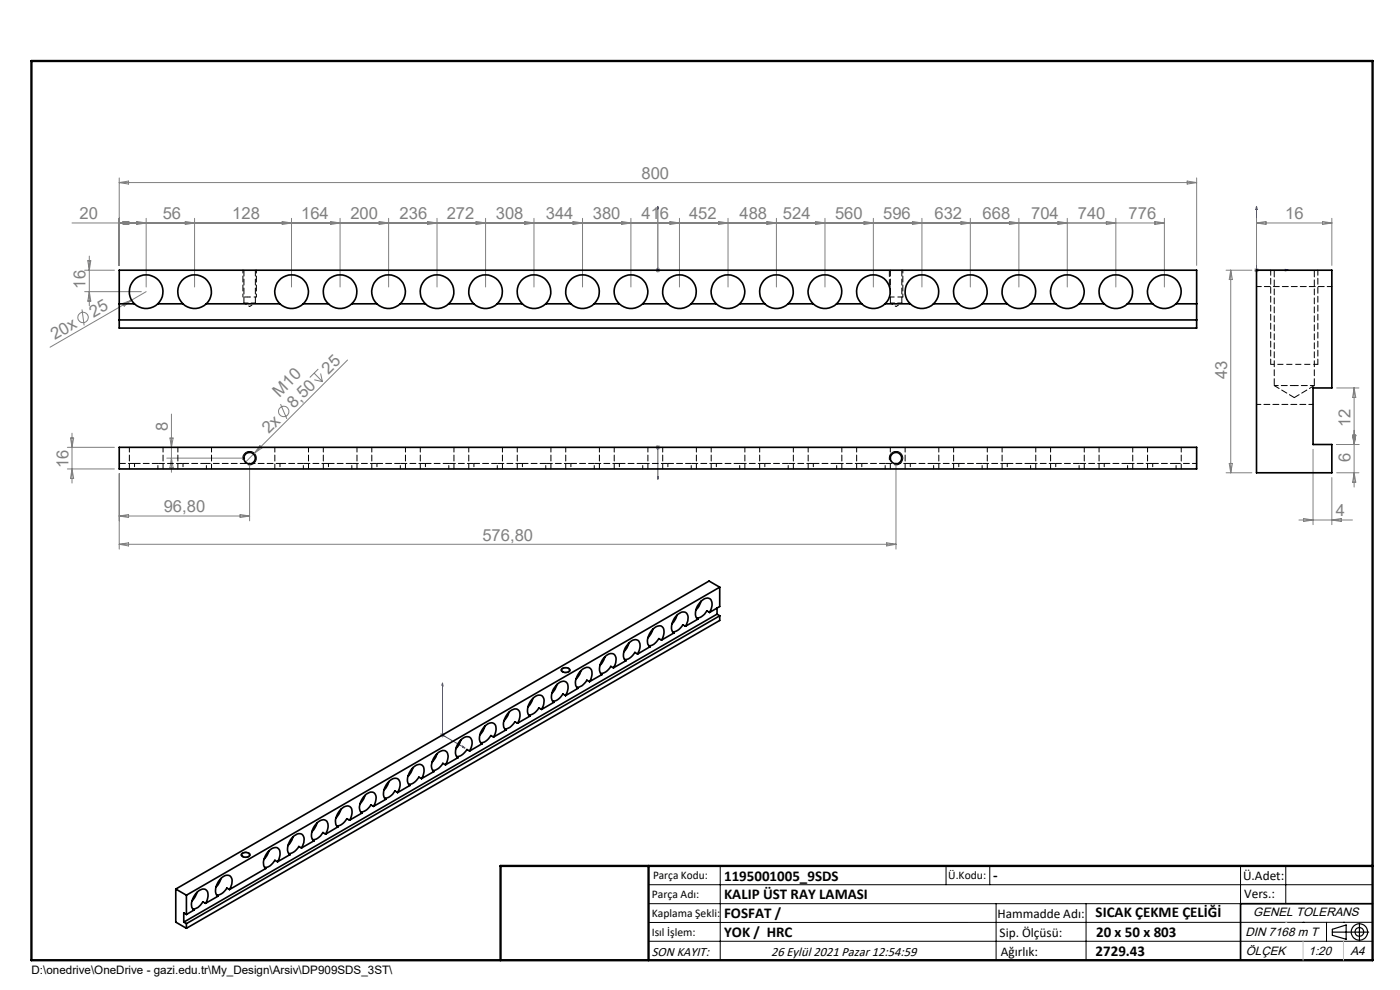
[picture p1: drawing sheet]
<svg xmlns="http://www.w3.org/2000/svg" width="297mm" height="210mm" viewBox="0 0 297 210" stroke-linecap="round" stroke-linejoin="round" font-family="sans-serif">
<g fill="none" stroke="#808080" stroke-width=".21">
<path d="M25.3 37.7v18.6M25.3 38.7l2-.3v.6zM25.3 38.7h228.6M251.8 38.4l2.1 .3-2.1 .3zM253.9 37.7v18.6M18 57.3h6.3M18.6 55.3h.7l-.4 2zM18.9 54.3v10.6M25.3 47.3l2-.3v.6zM29 47l2 .3-2 .3zM31 46.3v14.6M39.3 47l2 .3-2 .3z"/>
<path d="M41.3 46.3v14.6M59.9 47l1.9 .3-1.9 .3zM61.8 46.3v14.6M70.1 47l2 .3-2 .3zM72.1 46.3v14.6M80.4 47l2 .3-2 .3zM82.4 46.3v14.6M90.7 47l2 .3-2 .3zM92.7 46.3v14.6M101 47l2 .3-2 .3zM103 46.3v14.6M111.3 47l2 .3-2 .3z"/>
<path d="M113.3 46.3v14.6M121.6 47l2 .3-2 .3zM123.6 46.3v14.6M131.9 47l1.9 .3-1.9 .3zM133.8 46.3v14.6M139.1 57.3h1M139.2 57l.7 .7M139.6 56.8v1M139.9 57l-.7 .7M142.1 47l2 .3-2 .3zM144.1 46.3v14.6M152.4 47l2 .3-2 .3z"/>
<path d="M154.4 46.3v14.6M162.7 47l2 .3-2 .3zM164.7 46.3v14.6M173 47l2 .3-2 .3zM175 46.3v14.6M183.3 47l2 .3-2 .3zM185.3 46.3v14.6M193.6 47l2 .3-2 .3zM195.6 46.3v14.6M203.9 47l1.9 .3-1.9 .3zM205.8 46.3v14.6M214.1 47l2 .3-2 .3z"/>
<path d="M216.1 46.3v14.6M224.4 47l2 .3-2 .3zM226.4 46.3v14.6M234.7 47l2 .3-2 .3zM236.7 46.3v14.6M245 47l2 .3-2 .3zM247 47.3h-231.7M247 46.3v14.6M260.1 57.3h5.5M261.1 57.3v43M261.1 57.3l.3 2h-.6zM266.1 57.3h1"/>
<path d="M266.2 57l.7 .7M266.6 46.3v10M266.6 47.3h15.9M266.6 47.3l2-.3v.6zM266.6 56.8v1M266.9 57l-.7 .7M280.6 47l1.9 .3-1.9 .3zM282.5 46.3v10M17.4 65.6l.5 3.4M18 61.9h12M18.9 61.9l.4 2h-.7zM26 64.4l1.9-.7-1.5 1.2z"/>
<path d="M31 61.9l-20.4 11.8M66.6 79.2l1.8 1.8M67.5 78.3l-1.8 1.8M68 79.2l.4 1.8M73.7 76.4l-19.8 19.8M14.3 94.9h10M14.3 99.5h10M15 92.9h.6l-.3 2zM15.3 91.9v10.6M15.3 99.5l.3 2h-.6zM35.4 97.2h16.5M36.1 92.9h.6l-.3 2z"/>
<path d="M36.4 87.8v12.4M36.4 97.2l.3 2h-.6zM53 98.2v12.3M53.9 96.2l-2 2M55.1 94.5l.5 .5-1.7 1.2zM59.5 85.7l1.4 3.2M66.7 80.6l1.7 .4M139.1 94.9h1M139.2 94.5l.7 .7M139.6 94.4v1M139.9 94.5l-.7 .7M190.1 98.2v18.3"/>
<path d="M260.8 98.3h.6l-.3 2zM278.6 95.3v16M283.6 94.3h4.7M283.6 82.3h4.7M286.9 92.3h.7l-.3 2zM287.3 82.3v21M287.3 82.3l.3 2h-.7zM25.3 100.5v16M25.3 109.5l2-.4v.7zM25.3 115.5l2-.4v.7zM25.3 109.5h27.7M25.3 115.5h164.8"/>
<path d="M50.9 109.1l2.1 .4-2.1 .3zM188.1 115.1l2 .4-2 .3zM260.1 100.3h5.5M275.6 110.3h11.3M276.5 110l2.1 .3-2.1 .3zM282.5 101.3v10M282.5 110.3l2.1-.3v.6zM283.6 100.3h4.7M287.3 100.3l.3 2h-.7zM93.3 155.9h1.1M93.5 155.6l.7 .7M93.9 155.4v1"/>
<path d="M94.2 155.6l-.7 .7"/>
<circle cx="17.6" cy="67.3" r="1.11"/>
<circle cx="60.2" cy="87.3" r="1.1"/>
</g>
<g fill="none" stroke="#000" stroke-width=".21">
<path d="M188.7 60.7h.1M51.6 97.6a1.43 1.43 0 0 1 1.2-1.8 1.43 1.43 0 0 1 1.6 1.5 1.43 1.43 0 0 1-1.8 1.3M188.7 97.6a1.44 1.44 0 0 1 1.2-1.9 1.44 1.44 0 0 1 1.6 1.6 1.44 1.44 0 0 1-1.8 1.3M119.1 141.9a1.13 1.13 0 0 1 1.9 .4 1.17 1.17 0 0 1-2-.2zM51.3 181a1.22 1.22 0 0 1 1.8 .3 1.1 1.1 0 0 1-1 .6 1.1 1.1 0 0 1-1-.6zM137.6 187.7h153.6M137.6 191.7h153.6M137.6 199.7h153.6M152.8 183.7v20M200.7 183.7v4M210 183.7v4M211.3 191.7v12"/>
<path d="M230.4 191.7v12M263.2 183.7v20M272.8 183.7v8M276.4 195.6h.1M281.4 195.6v4.1M285 195.6h.1M291.2 195.6l-153.6 .1"/>
</g>
<path d="M191.5 63h-2.8" fill="none" stroke="#000" stroke-width=".21" stroke-dasharray="1.3 .6" stroke-dashoffset=".2" stroke-linecap="butt"/>
<path d="M52.6 63h-1.1M279.4 77.3h-9.8" fill="none" stroke="#000" stroke-width=".21" stroke-dasharray="1.3 .6" stroke-dashoffset=".5" stroke-linecap="butt"/>
<path d="M54.4 63h-1.4" fill="none" stroke="#000" stroke-width=".21" stroke-dasharray="1.3 .6" stroke-dashoffset=".7" stroke-linecap="butt"/>
<g fill="none" stroke="#000" stroke-width=".25">
<path d="M282.6 197.7h7.8M282.6 197.1l3-.9v3l-3-.8zM288.4 195.8v3.8M106.2 203.7h185"/>
<circle cx="288.4" cy="197.7" r="1.74"/>
<circle cx="288.4" cy="197.7" r=".93"/>
</g>
<g fill="none" stroke="#00f" stroke-width=".21">
<path d="M139.6 57.1v.4zM139.6 43.8v.6v-.6M139.6 57.3h.1M139.6 43.8v13.5M266.6 43.8l.1 .6h-.3zM266.6 43.8v13.5h6.7M272.7 57.1l.6 .2-.6 .2zM139.6 94.7v.4zM139.6 94.9h.1M139.6 94.9v6.8M139.6 101.7v-.7v.7M93.9 144.9l.1 .6-.3-.2z"/>
<path d="M93.9 144.9v11l4.7 2.8M98.2 158.3l.4 .4-.4-.1z"/>
</g>
<path d="M51.5 57.3v5.7M54.4 63v-5.7M191.5 63v-5.7" fill="none" stroke="#000" stroke-width=".21" stroke-dasharray="1.3 .6" stroke-dashoffset=".6"/>
<path d="M188.7 57.3v3.4" fill="none" stroke="#000" stroke-width=".21" stroke-dasharray="1.3 .6" stroke-dashoffset="-.1"/>
<path d="M53 63h-.4M191.5 63h.1M279.6 77.3h-.2" fill="none" stroke="#000" stroke-width=".21" stroke-dasharray="1.3 .6"/>
<path d="M269.6 57.3v20M279.6 77.3v-20" fill="none" stroke="#000" stroke-width=".21" stroke-dasharray="1.3 .6" stroke-dashoffset=".2"/>
<path d="M291.2 191.7h-28v12" fill="none" stroke="#000" stroke-width=".35"/>
<path d="M6.7 12.9h284.5v190.8h-284.5zM137.6 183.7v20M291.2 183.7h-185v20" fill="none" stroke="#000" stroke-width=".5"/>
<path d="M276.4 199.7v4M285 199.7v4" fill="none" stroke="#c0c0c0" stroke-width=".21"/>
<path d="M272.8 195.6h.1" fill="none" stroke="#c0c0c0" stroke-width=".25"/>
<g fill="#00f">
<path d="M139.6 57.1v.4zM139.6 43.8v.6z"/>
<path d="M139.6 101v.7zM139.6 94.7v.4zM272.7 57.1l.6 .2-.6 .2zM266.6 43.8l.1 .6h-.3z"/>
<path d="M98.2 158.3l.4 .4-.4-.1zM93.9 144.9l.1 .6-.3-.2z"/>
</g>
<g fill="none" stroke="#000" stroke-width=".35">
<path d="M25.3 57.3h228.6v12.3h-228.6zM266.6 57.3h15.9v25h-3.9v12h3.9v6h-15.9zM25.3 67.9h228.6M25.3 64.4h3.2M28.5 64.4a3.6 3.6 0 0 1 0-5 3.6 3.6 0 0 1 5 0 3.6 3.6 0 0 1 0 5M28.5 64.4a3.6 3.6 0 0 0 5 0M33.5 64.4h5.3M38.8 64.4a3.6 3.6 0 0 1 0-5 3.6 3.6 0 0 1 5 0 3.6 3.6 0 0 1 0 5M38.8 64.4a3.6 3.6 0 0 0 5 0M43.8 64.4h15.6M59.4 64.4a3.6 3.6 0 0 1-.1-5 3.6 3.6 0 0 1 5.1 0 3.6 3.6 0 0 1-.1 5M59.4 64.4a3.6 3.6 0 0 0 4.9 0"/>
<path d="M64.3 64.4h5.4M69.7 64.4a3.6 3.6 0 0 1-.1-5 3.6 3.6 0 0 1 5.1 0 3.6 3.6 0 0 1-.1 5M69.7 64.4a3.5 3.5 0 0 0 4.9 0M74.6 64.4h5.3M79.9 64.4a3.6 3.6 0 0 1 0-5 3.6 3.6 0 0 1 5.1 0 3.6 3.6 0 0 1-.1 5M79.9 64.4a3.6 3.6 0 0 0 5 0M84.9 64.4h5.3M90.2 64.4a3.6 3.6 0 0 1 0-5 3.6 3.6 0 0 1 5 0 3.6 3.6 0 0 1 0 5M90.2 64.4a3.6 3.6 0 0 0 5 0M95.2 64.4h5.3M100.5 64.4a3.6 3.6 0 0 1 0-5 3.6 3.6 0 0 1 5 0 3.6 3.6 0 0 1 0 5M100.5 64.4a3.6 3.6 0 0 0 5 0"/>
<path d="M105.5 64.4h5.3M110.8 64.4a3.6 3.6 0 0 1 0-5 3.6 3.6 0 0 1 5 0 3.6 3.6 0 0 1 0 5M110.8 64.4a3.6 3.6 0 0 0 5 0M115.8 64.4h5.3M121.1 64.4a3.6 3.6 0 0 1-.1-5 3.6 3.6 0 0 1 5.1 0 3.6 3.6 0 0 1-.1 5M121.1 64.4a3.5 3.5 0 0 0 4.9 0M126 64.4h5.4M131.4 64.4a3.6 3.6 0 0 1-.1-5 3.6 3.6 0 0 1 5.1 0 3.6 3.6 0 0 1-.1 5M131.4 64.4a3.6 3.6 0 0 0 4.9 0M136.3 64.4h5.4M141.7 64.4a3.6 3.6 0 0 1-.1-5 3.6 3.6 0 0 1 5.1 0 3.6 3.6 0 0 1-.1 5M141.7 64.4a3.5 3.5 0 0 0 4.9 0"/>
<path d="M146.6 64.4h5.3M151.9 64.4a3.6 3.6 0 0 1 0-5 3.6 3.6 0 0 1 5.1 0 3.6 3.6 0 0 1-.1 5M151.9 64.4a3.6 3.6 0 0 0 5 0M156.9 64.4h5.3M162.2 64.4a3.6 3.6 0 0 1 0-5 3.6 3.6 0 0 1 5.1 0 3.6 3.6 0 0 1-.1 5M162.2 64.4a3.5 3.5 0 0 0 5 0M167.2 64.4h5.3M172.5 64.4a3.6 3.6 0 0 1 0-5 3.6 3.6 0 0 1 5 0 3.6 3.6 0 0 1 0 5M172.5 64.4a3.6 3.6 0 0 0 5 0M177.5 64.4h5.3M182.8 64.4a3.6 3.6 0 0 1-.1-5 3.6 3.6 0 0 1 5.1 0 3.6 3.6 0 0 1-.1 5M182.8 64.4a3.6 3.6 0 0 0 4.9 0"/>
<path d="M187.7 64.4h5.4M193.1 64.4a3.6 3.6 0 0 1-.1-5 3.6 3.6 0 0 1 5.1 0 3.6 3.6 0 0 1-.1 5M193.1 64.4a3.5 3.5 0 0 0 4.9 0M198 64.4h5.4M203.4 64.4a3.6 3.6 0 0 1-.1-5 3.6 3.6 0 0 1 5.1 0 3.6 3.6 0 0 1 0 5M203.4 64.4a3.6 3.6 0 0 0 5 0M208.4 64.4h5.3M213.7 64.4a3.6 3.6 0 0 1-.1-5 3.6 3.6 0 0 1 5.1 0 3.6 3.6 0 0 1-.1 5M213.7 64.4a3.5 3.5 0 0 0 4.9 0M218.6 64.4h5.3M223.9 64.4a3.6 3.6 0 0 1 0-5 3.6 3.6 0 0 1 5.1 0 3.6 3.6 0 0 1-.1 5M223.9 64.4a3.6 3.6 0 0 0 5 0"/>
<path d="M228.9 64.4h5.3M234.2 64.4a3.6 3.6 0 0 1 0-5 3.6 3.6 0 0 1 5.1 0 3.6 3.6 0 0 1-.1 5M234.2 64.4a3.5 3.5 0 0 0 5 0M239.2 64.4h5.3M244.5 64.4a3.6 3.6 0 0 1 0-5 3.6 3.6 0 0 1 5 0 3.6 3.6 0 0 1 0 5M244.5 64.4a3.6 3.6 0 0 0 5 0M249.5 64.4h4.4M25.3 94.9h228.6v4.6h-228.6zM128.3 139.3l-.4 1.1-.6 .8M133.4 136.4l-.4 1-.6 .8M135.3 138.7a2.44 2.44 0 0 0 .1-2.9 1.72 1.72 0 0 0-2.2 .9 2.75 2.75 0 0 0-.6 3.3l.2 .2M135.3 138.7l-.6-.3a2.55 2.55 0 0 1-2.2 1.5"/>
<path d="M137.8 137.2h.1M137.9 137.2l-2.6 1.5M138.5 133.4l-.4 1.1-.7 .8M140.3 135.8a2.12 2.12 0 0 0-.1-3 3.2 3.2 0 0 0-2.9 3.2l.1 .6 .5 .6M140.3 135.8l-.5-.3a2.46 2.46 0 0 1-2.2 1.5M142.9 134.2l.1 .1M143 134.3l-2.7 1.5M143.6 130.5l-.2 .7-.8 1.2M145.4 132.8a2.44 2.44 0 0 0 .1-2.8 2.27 2.27 0 0 0-2.6 1.5 2.2 2.2 0 0 0 .1 2.8M145.4 132.8l-.5-.3a2.65 2.65 0 0 1-2.2 1.5M148 131.3h.1M148.1 131.3l-2.7 1.5"/>
<path d="M148.7 127.6l-.4 1-.7 .8M150.5 129.9a2.44 2.44 0 0 0 .1-2.9 1.72 1.72 0 0 0-2.2 .9 2.75 2.75 0 0 0-.5 3.3l.2 .1M150.5 129.9l-.5-.3a2.55 2.55 0 0 1-2.2 1.5M152.1 129v1.3M152.1 130.3l-113.1 65.3M152.1 130.3l.6 .3M152.7 124.6l-113.2 65.3M152.7 124.6l-2.3-1.3-113.1 65.3M152.7 124.6v4l-2.2 1.3M152.7 130.6v1l-113.2 65.3M152.7 130.6l-113.2 65.3M92.7 159.9l-.2 .7-.9 1.1"/>
<path d="M97.8 157l-.5 1-.6 .8M99.6 159.3a2.37 2.37 0 0 0 .1-2.9 2.18 2.18 0 0 0-2.7 1.6 2.2 2.2 0 0 0 .2 2.7M99.6 159.3l-.5-.3a2.59 2.59 0 0 1-2.2 1.5M102.2 157.8h.1M102.2 157.8l-2.6 1.5M102.9 154l-.5 1.1-.6 .7M104.7 156.3a2.39 2.39 0 0 0 .1-2.8 2.16 2.16 0 0 0-2.6 1.5 2.19 2.19 0 0 0 0 2.8M104.7 156.3l-.6-.3a2.56 2.56 0 0 1-2.1 1.5M107.3 154.8h.1M107.4 154.8l-2.7 1.5M107.9 151.1l-.2 .7-.8 1.1M109.8 153.4a2.12 2.12 0 0 0-.1-3 2.65 2.65 0 0 0-2.6 2.1 1.84 1.84 0 0 0 .3 2.3"/>
<path d="M109.8 153.4l-.6-.3a2.46 2.46 0 0 1-2.1 1.5M112.4 151.9h.1M112.4 151.9l-2.6 1.5M113.1 148.2l-.5 1-.6 .8M114.9 150.5a2.51 2.51 0 0 0 .1-2.9 2.18 2.18 0 0 0-2.7 1.5 2.2 2.2 0 0 0 .1 2.8M114.9 150.5l-.6-.3a2.5 2.5 0 0 1-2.2 1.5M117.5 148.9v.1M117.5 149l-2.6 1.5M118.1 145.2l-.4 1.1-.6 .8M119.3 141.8a.94 .94 0 0 1 1.5 .5 1.02 1.02 0 0 1-1.7-.2zM120 147.6a2.44 2.44 0 0 0 .1-2.9 1.9 1.9 0 0 0-2.4 1.1 2.33 2.33 0 0 0-.2 3.2M120 147.6l-.6-.4a2.56 2.56 0 0 1-2.1 1.5"/>
<path d="M122.6 146h.1M122.6 146l-2.6 1.6M123.2 142.3l-.2 .6-.8 1.2M125.1 144.6a2.12 2.12 0 0 0-.1-3 2.65 2.65 0 0 0-2.7 2 1.84 1.84 0 0 0 .3 2.4M125.1 144.6l-.6-.3a2.46 2.46 0 0 1-2.2 1.5M127.7 143v.1M127.7 143.1l-2.6 1.5M130.1 141.7a2.03 2.03 0 0 0-.1-3 2.79 2.79 0 0 0-2.7 2.4l-.1 1.1 .2 .5 .3 .4M130.1 141.7l-.5-.4a2.5 2.5 0 0 1-2.2 1.5M132.8 140.1v.1M132.8 140.2l-2.7 1.5M62.2 177.5l-.3 .7-.8 1.2"/>
<path d="M64 179.9a2.44 2.44 0 0 0 .1-2.9 2.27 2.27 0 0 0-2.7 1.5 2.2 2.2 0 0 0 .1 2.8M64 179.9l-.6-.3a2.65 2.65 0 0 1-2.2 1.5M66.6 178.3v.1M66.6 178.4l-2.6 1.5M67.2 174.6l-.4 1-.6 .9M69.1 176.9a2.37 2.37 0 0 0 0-2.8 1.75 1.75 0 0 0-2.1 .8 2.8 2.8 0 0 0-.6 3.3l.2 .2M69.1 176.9l-.6-.3a2.55 2.55 0 0 1-2.2 1.5M71.6 175.4h.1M71.7 175.4l-2.6 1.5M72.3 171.7l-.4 1-.6 .8M74.2 174a2.39 2.39 0 0 0 .1-2.9 2.16 2.16 0 0 0-2.7 1.5 2.14 2.14 0 0 0 .1 2.8M74.2 174l-.6-.3a2.56 2.56 0 0 1-2.2 1.5"/>
<path d="M76.7 172.4l.1 .1M76.8 172.5l-2.6 1.5M77.4 168.7l-.2 .7-.9 1.2M79.2 171.1a2.44 2.44 0 0 0 .1-2.9 2.27 2.27 0 0 0-2.6 1.5 2.08 2.08 0 0 0 .1 2.8M79.2 171.1l-.5-.4a2.65 2.65 0 0 1-2.2 1.6M81.8 169.5h.1M81.9 169.5l-2.7 1.6M82.5 165.8l-.4 1-.6 .8M84.3 168.1a2.37 2.37 0 0 0 .1-2.9 2.18 2.18 0 0 0-2.6 1.6 2.21 2.21 0 0 0 .1 2.7M84.3 168.1l-.5-.3a2.55 2.55 0 0 1-2.2 1.5M86.9 166.6h.1M87 166.6l-2.7 1.5"/>
<path d="M87.6 162.8l-.4 1.1-.7 .8M89.4 165.2a2.39 2.39 0 0 0 .1-2.9 2.16 2.16 0 0 0-2.6 1.5 2.19 2.19 0 0 0 .1 2.8M89.4 165.2l-.5-.4a2.56 2.56 0 0 1-2.2 1.6M92 163.6h.1M92.1 163.6l-2.7 1.6M94.5 162.2a2.39 2.39 0 0 0 .1-2.8 1.77 1.77 0 0 0-2.2 .8 2.89 2.89 0 0 0-.5 3.3l.2 .1M94.5 162.2l-.6-.3a2.65 2.65 0 0 1-2.1 1.5M97.1 160.7h.1M97.2 160.7l-2.7 1.5M37.3 188.6l2.2 1.3M37.3 188.6v7l2.2 1.3M39 195.6l.5 .3"/>
<path d="M39.5 189.9v4.1M39.5 195.9v1M39.5 194l-.5-.4v2M41.1 193h.1M41.2 193l-1.7 1M41.8 189.3l-.5 1-.6 .8M43.6 191.6a2.12 2.12 0 0 0-.1-3 2.65 2.65 0 0 0-2.6 2.1 1.84 1.84 0 0 0 .3 2.3M43.6 191.6l-.6-.3a2.46 2.46 0 0 1-2.1 1.5M46.2 190.1h.1M46.2 190.1l-2.6 1.5M46.9 186.4l-.5 1-.6 .8M48.7 188.7a2.44 2.44 0 0 0 .1-2.9 2.18 2.18 0 0 0-2.7 1.6 2.2 2.2 0 0 0 .1 2.7"/>
<path d="M48.7 188.7l-.6-.3a2.5 2.5 0 0 1-2.1 1.5M51.5 181a1.02 1.02 0 0 1 1.5 .3 .95 .95 0 0 1-1.7 0zM56.4 184.2h.1M56.4 184.2l-7.7 4.5M57 180.5l-.4 1-.6 .8M58.9 182.8a2.12 2.12 0 0 0-.1-3 3.2 3.2 0 0 0-2.9 3.2l.2 .9 .3 .3M58.9 182.8l-.6-.3a2.46 2.46 0 0 1-2.1 1.5M61.5 181.2v.1M61.5 181.3l-2.6 1.5"/>
<circle cx="52.9" cy="97.2" r="1.22"/>
<circle cx="190.1" cy="97.2" r="1.21"/>
</g>
<path d="M51.7 64.3h2.5M188.9 64.3h2.4M43.8 98.3h15.6M249.5 98.3h4.4M270.3 81.8h4.3M274.6 81.8h4.2" fill="none" stroke="#000" stroke-width=".21" stroke-dasharray="1.3 .6" stroke-dashoffset=".4"/>
<path d="M51.7 57.3v7M188.9 57.3v7M54.2 64.3v-7M191.3 64.3v-7M25.3 98.3h3.2" fill="none" stroke="#000" stroke-width=".21" stroke-dasharray="1.3 .6"/>
<path d="M51.7 64.3l1.3 .7M53 65l1.2-.7M188.9 64.3l1.2 .7M190.1 65l1.2-.7" fill="none" stroke="#000" stroke-width=".21" stroke-dasharray="1.3 .6" stroke-dashoffset=".7"/>
<g fill="none" stroke="#000" stroke-width=".21" stroke-dasharray="1.3 .6" stroke-dashoffset=".6">
<path d="M28.5 98.3v1.2M33.5 99.5v-1.2M38.8 98.3v1.2M43.8 99.5v-1.2M59.4 98.3v1.2M64.4 99.5v-1.2M69.7 98.3v1.2M74.6 99.5v-1.2M80 98.3v1.2M84.9 99.5v-1.2M90.3 98.3v1.2M95.2 99.5v-1.2"/>
<path d="M100.5 98.3v1.2M105.5 99.5v-1.2M110.8 98.3v1.2M115.8 99.5v-1.2M121.1 98.3v1.2M126.1 99.5v-1.2M131.4 98.3v1.2M136.4 99.5v-1.2M141.7 98.3v1.2M146.6 99.5v-1.2M152 98.3v1.2M156.9 99.5v-1.2"/>
<path d="M162.3 98.3v1.2M167.2 99.5v-1.2M172.5 98.3v1.2M177.5 99.5v-1.2M182.8 98.3v1.2M187.8 99.5v-1.2M193.1 98.3v1.2M198.1 99.5v-1.2M203.4 98.3v1.2M208.4 99.5v-1.2M213.7 98.3v1.2M218.6 99.5v-1.2"/>
<path d="M224 98.3v1.2M228.9 99.5v-1.2M234.3 98.3v1.2M239.2 99.5v-1.2M244.5 98.3v1.2M249.5 99.5v-1.2"/>
</g>
<g fill="none" stroke="#000" stroke-width=".21" stroke-dasharray="1.3 .6" stroke-dashoffset=".1">
<path d="M33.5 98.3h-5M43.8 98.3h-5M64.4 98.3h-5M74.6 98.3h-4.9M84.9 98.3h-4.9M95.2 98.3h-4.9M105.5 98.3h-5M115.8 98.3h-5M126.1 98.3h-5M136.4 98.3h-5M146.6 98.3h-4.9M156.9 98.3h-4.9"/>
<path d="M167.2 98.3h-4.9M177.5 98.3h-5M187.8 98.3h-5M198.1 98.3h-5M208.4 98.3h-5M218.6 98.3h-4.9M228.9 98.3h-4.9M239.2 98.3h-4.9M249.5 98.3h-5M270.3 81.8l4.3 2.5M274.6 84.3l4.2-2.5"/>
</g>
<g fill="none" stroke="#000" stroke-width=".21" stroke-dasharray="1.3 .6" stroke-dashoffset="-.1">
<path d="M33.5 98.3h5.3M64.4 98.3h5.3M74.6 98.3h5.4M84.9 98.3h5.4M95.2 98.3h5.3M105.5 98.3h5.3M115.8 98.3h5.3M126.1 98.3h5.3M136.4 98.3h5.3M146.6 98.3h5.4M156.9 98.3h5.4M167.2 98.3h5.3"/>
<path d="M177.5 98.3h5.3M187.8 98.3h5.3M198.1 98.3h5.3M208.4 98.3h5.3M218.6 98.3h5.4M228.9 98.3h5.4M239.2 98.3h5.3"/>
</g>
<g fill="none" stroke="#000" stroke-width=".21" stroke-dasharray="1.3 .6" stroke-dashoffset=".3">
<path d="M282.6 60.8h-16M27.4 94.9v4.6M34.6 99.5v-4.6M37.7 94.9v4.6M44.9 99.5v-4.6M58.3 94.9v4.6M65.4 99.5v-4.6M68.6 94.9v4.6M75.7 99.5v-4.6M78.9 94.9v4.6M86 99.5v-4.6M89.2 94.9v4.6"/>
<path d="M96.3 99.5v-4.6M99.4 94.9v4.6M106.6 99.5v-4.6M109.7 94.9v4.6M116.9 99.5v-4.6M120 94.9v4.6M127.2 99.5v-4.6M130.3 94.9v4.6M137.4 99.5v-4.6M140.6 94.9v4.6M147.7 99.5v-4.6M150.9 94.9v4.6"/>
<path d="M158 99.5v-4.6M161.2 94.9v4.6M168.3 99.5v-4.6M171.4 94.9v4.6M178.6 99.5v-4.6M181.7 94.9v4.6M188.9 99.5v-4.6M192 94.9v4.6M199.2 99.5v-4.6M202.3 94.9v4.6M209.4 99.5v-4.6M212.6 94.9v4.6"/>
<path d="M219.7 99.5v-4.6M222.9 94.9v4.6M230 99.5v-4.6M233.2 94.9v4.6M240.3 99.5v-4.6M243.4 94.9v4.6M250.6 99.5v-4.6M266.6 85.8h12"/>
</g>
<path d="M270.3 57.3v24.5M278.8 81.8v-24.5" fill="none" stroke="#000" stroke-width=".21" stroke-dasharray="1.3 .6" stroke-dashoffset="-.2"/>
<g font-size="3.5" fill="#808080">
<text x="136.1" y="37.9">800</text>
<text x="16.9" y="46.5">20</text>
<text x="34.5" y="46.5">56</text>
<text x="49.3" y="46.5">128</text>
<text x="63.9" y="46.5">164</text>
<text x="74.3" y="46.5">200</text>
<text x="84.8" y="46.5">236</text>
<text x="94.8" y="46.5">272</text>
<text x="105.2" y="46.5">308</text>
<text x="115.8" y="46.5">344</text>
<text x="125.8" y="46.5">380</text>
<text x="136.1" y="46.5">416</text>
<text x="146.2" y="46.5">452</text>
<text x="156.9" y="46.5">488</text>
<text x="166.1" y="46.5">524</text>
<text x="177.1" y="46.5">560</text>
<text x="187.4" y="46.5">596</text>
<text x="198.3" y="46.5">632</text>
<text x="208.4" y="46.5">668</text>
<text x="218.7" y="46.5">704</text>
<text x="228.6" y="46.5">740</text>
<text x="239.4" y="46.5">776</text>
<text x="272.6" y="46.5">16</text>
<text x="18.2" y="61.2" transform="rotate(-90 18.2 61.2)">16</text>
<text x="19.8" y="67.4" transform="rotate(-30 19.8 67.4)">25</text>
<text x="11.6" y="72.2" transform="rotate(-30 11.6 72.2)">20x</text>
<text x="69.7" y="79.4" transform="rotate(-45 69.7 79.4)">25</text>
<text x="260.3" y="80.4" transform="rotate(-90 260.3 80.4)">43</text>
<text x="59.3" y="84.3" transform="rotate(-45 59.3 84.3)">M10</text>
<text x="62.3" y="86.8" transform="rotate(-45 62.3 86.8)">8,50</text>
<text x="35.6" y="91.3" transform="rotate(-90 35.6 91.3)">8</text>
<text x="57" y="92.1" transform="rotate(-45 57 92.1)">2x</text>
<text x="286.5" y="90.6" transform="rotate(-90 286.5 90.6)">12</text>
<text x="14.5" y="99.4" transform="rotate(-90 14.5 99.4)">16</text>
<text x="286.5" y="98" transform="rotate(-90 286.5 98)">6</text>
<text x="34.7" y="108.7">96,80</text>
<text x="283.4" y="109.5">4</text>
<text x="102.3" y="114.7">576,80</text>
</g>
<g font-size="3.2">
<text x="153.6" y="186.8">1195001005_9SDS</text>
<text x="153.6" y="190.8">KALIP ÜST RAY LAMASI</text>
<text x="210.7" y="186.6">-</text>
<text x="153.6" y="194.8">FOSFAT /</text>
<text x="232.4" y="194.5">SICAK ÇEKME ÇELİĞİ</text>
<text x="153.6" y="198.8">YOK / HRC</text>
<text x="232.4" y="202.8">2729.43</text>
<text x="232.5" y="198.8">20 x 50 x 803</text>
</g>
<g font-size="2.8">
<text x="263.7" y="186.7">Ü.Adet:</text>
<text x="263.9" y="190.5">Vers.:</text>
<text x="211.6" y="194.8">Hammadde Adı:</text>
<text x="138.3" y="202.8">SON KAYIT:</text>
<text x="163.6" y="202.8">26 Eylül 2021 Pazar 12:54:59</text>
<text x="212.1" y="198.7">Sip. Ölçüsü:</text>
<text x="212.3" y="202.7">Ağırlık:</text>
</g>
<g font-size="2.6">
<text x="265.9" y="194.4">GENEL TOLERANS</text>
<text x="264.2" y="198.5">DIN 7168 m T</text>
<text x="264.3" y="202.6">ÖLÇEK</text>
<text x="277.6" y="202.6">1:20</text>
<text x="286.5" y="202.6">A4</text>
</g>
<g font-size="2.5">
<text x="138.3" y="190.5">Parça Adı:</text>
<text x="138.5" y="186.5">Parça Kodu:</text>
<text x="201.2" y="186.5">Ü.Kodu:</text>
<text x="138.3" y="194.5">Kaplama Şekli:</text>
<text x="138.3" y="198.6">Isıl İşlem:</text>
<text x="6.7" y="206.7">D:\onedrive\OneDrive - gazi.edu.tr\My_Design\Arsiv\DP909SDS_3ST\</text>
</g>
</svg>
